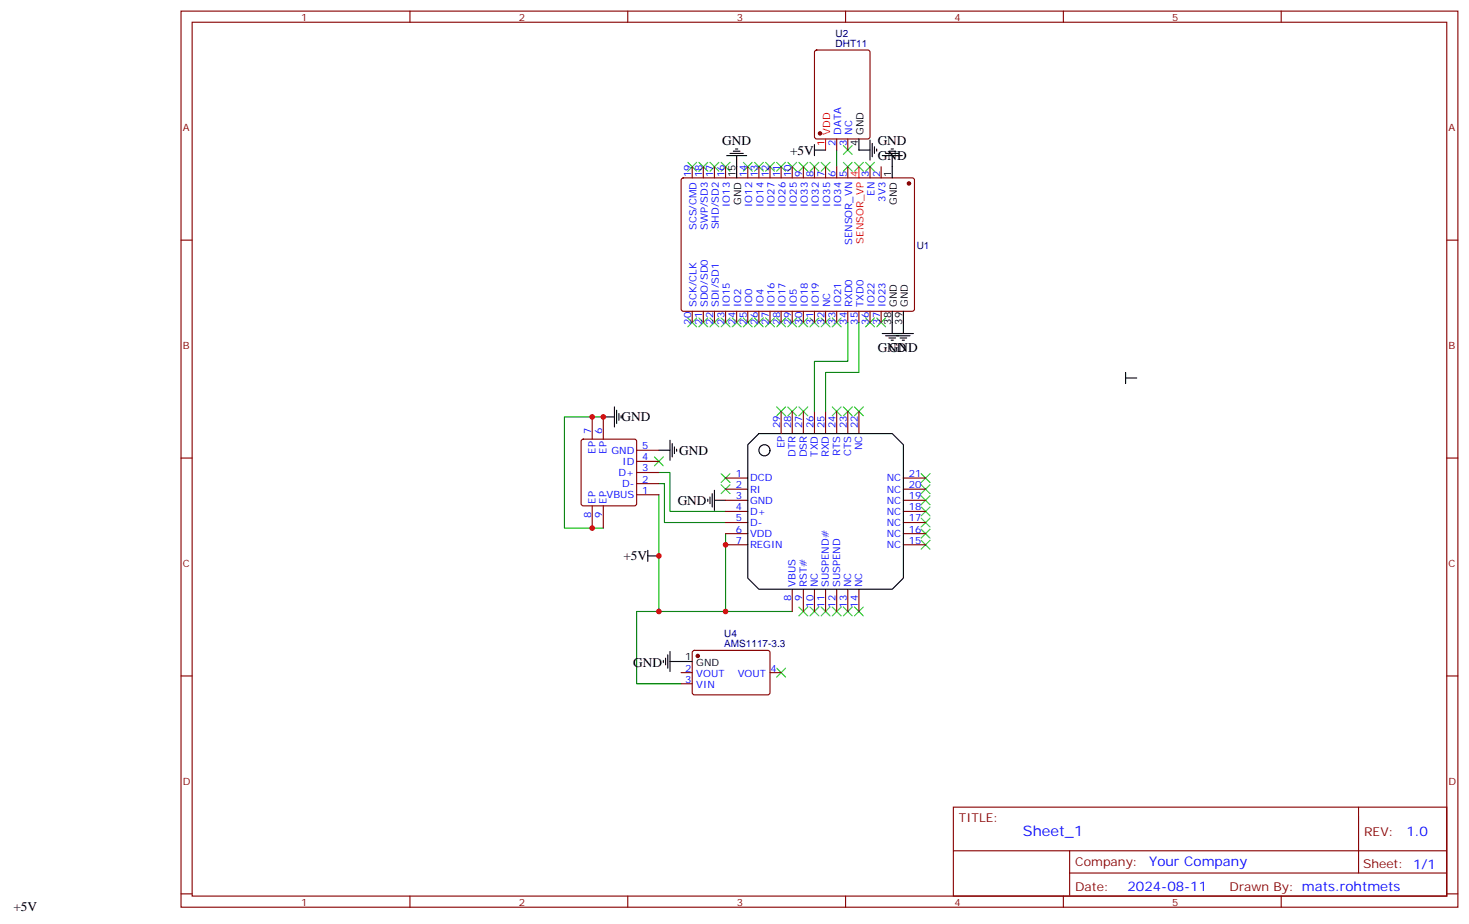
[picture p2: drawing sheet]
<svg xmlns="http://www.w3.org/2000/svg" width="466mm" height="293mm" viewBox="0 0 466 293" stroke-linecap="round" stroke-linejoin="round" font-family="sans-serif">
<g fill="none" stroke="#3c3" stroke-width=".35">
<path d="M218.3 51.5l2.9 2.8M221.2 51.5l-2.9 2.8M221.9 51.5l2.8 2.8M224.7 51.5l-2.8 2.8M225.4 51.5l2.8 2.8M228.2 51.5l-2.8 2.8M228.9 51.5l2.8 2.8M231.7 51.5l-2.8 2.8M236 51.5l2.8 2.8M238.8 51.5l-2.8 2.8M239.5 51.5l2.8 2.8M242.3 51.5l-2.8 2.8"/>
<path d="M243 51.5l2.9 2.8M245.9 51.5l-2.9 2.8M246.6 51.5l2.8 2.8M249.4 51.5l-2.8 2.8M250.1 51.5l2.8 2.8M252.9 51.5l-2.8 2.8M253.6 51.5l2.8 2.8M256.4 51.5l-2.8 2.8M257.1 51.5l2.9 2.8M260 51.5l-2.9 2.8M260.7 51.5l2.8 2.8M263.5 51.5l-2.8 2.8"/>
<path d="M267.7 46.2l2.8 2.8M267.7 51.5l2.8 2.8M270.5 46.2l-2.8 2.8M270.5 51.5l-2.8 2.8M271.3 51.5l2.8 2.8M274.1 51.5l-2.8 2.8M274.8 51.5l2.8 2.8M277.6 51.5l-2.8 2.8M218.3 100.9l2.9 2.8M221.2 100.9l-2.9 2.8M221.9 100.9l2.8 2.8M224.7 100.9l-2.8 2.8"/>
<path d="M225.4 100.9l2.8 2.8M228.2 100.9l-2.8 2.8M228.9 100.9l2.8 2.8M231.7 100.9l-2.8 2.8M232.4 100.9l2.9 2.8M235.3 100.9l-2.9 2.8M236 100.9l2.8 2.8M238.8 100.9l-2.8 2.8M239.5 100.9l2.8 2.8M242.3 100.9l-2.8 2.8M243 100.9l2.9 2.8M245.9 100.9l-2.9 2.8"/>
<path d="M246.6 100.9l2.8 2.8M249.4 100.9l-2.8 2.8M250.1 100.9l2.8 2.8M252.9 100.9l-2.8 2.8M253.6 100.9l2.8 2.8M256.4 100.9l-2.8 2.8M257.1 100.9l2.9 2.8M260 100.9l-2.9 2.8M260.7 100.9l2.8 2.8M263.5 100.9l-2.8 2.8M264.2 100.9l2.8 2.8M267 100.9l-2.8 2.8"/>
<path d="M274.8 100.9l2.8 2.8M277.6 100.9l-2.8 2.8M278.3 100.9l2.8 2.8M281.1 100.9l-2.8 2.8M246.6 129.1l2.8 2.8M249.4 129.1l-2.8 2.8M250.1 129.1l2.8 2.8M252.9 129.1l-2.8 2.8M253.6 129.1l2.8 2.8M256.4 129.1l-2.8 2.8M264.2 129.1l2.8 2.8M267 129.1l-2.8 2.8"/>
<path d="M267.7 129.1l2.8 2.8M270.5 129.1l-2.8 2.8M271.3 129.1l2.8 2.8M274.1 129.1l-2.8 2.8M207.8 145l2.8 2.8M210.6 145l-2.8 2.8M228.9 150.3l2.8 2.8M228.9 153.8l2.8 2.8M231.7 150.3l-2.8 2.8M231.7 153.8l-2.8 2.8M292.4 150.3l2.8 2.8M292.4 157.3l2.8 2.9"/>
<path d="M292.4 153.8l2.8 2.8M295.2 153.8l-2.8 2.8M295.2 157.3l-2.8 2.9M295.2 150.3l-2.8 2.8M292.4 171.4l2.8 2.9M292.4 167.9l2.8 2.8M292.4 164.4l2.8 2.8M292.4 160.9l2.8 2.8M295.2 160.9l-2.8 2.8M295.2 164.4l-2.8 2.8M295.2 171.4l-2.8 2.9M295.2 167.9l-2.8 2.8"/>
<path d="M253.6 192.6l2.8 2.8M256.4 192.6l-2.8 2.8M257.1 192.6l2.9 2.8M260 192.6l-2.9 2.8M260.7 192.6l2.8 2.8M263.5 192.6l-2.8 2.8M264.2 192.6l2.8 2.8M267 192.6l-2.8 2.8M267.7 192.6l2.8 2.8M270.5 192.6l-2.8 2.8M271.3 192.6l2.8 2.8M274.1 192.6l-2.8 2.8"/>
<path d="M246.6 212l2.8 2.8M249.4 212l-2.8 2.8"/>
</g>
<g fill="none" stroke="#000" stroke-width=".35">
<path d="M230.7 49.4h6.3M231.7 48.7h4.3M232.8 48h2.1M233.5 47.3h.7M233.9 49.4v7M258.6 47.6h3.5M258.6 45.9v3.5M272.7 44.1v3.5h3.5M276.2 44.4v6.4M276.9 45.5v4.2M277.6 46.6v2.1M278.3 47.3v.7"/>
<path d="M280.1 49.4h6.3M281.1 48.7h4.3M282.2 48h2.1M282.9 47.3h.7M283.2 49.4v7M283.2 98.8v7M286.8 98.8v7M280.1 105.8h9.8M281.1 106.5h7.8M282.2 107.2h2.1M282.9 107.9h.7M285.7 107.2h2.1"/>
<path d="M286.4 107.9h.7M357.3 119.9h3.6M357.3 118.2v3.5M191.5 132.3h3.6M195.1 129.1v6.4M195.8 130.2v4.2M196.5 131.2v2.1M197.2 131.9v.7M212.7 139.7v6.3M240.9 137.6h42.3l3.6 3.5v42.3l-3.6 3.6h-42.3l-3.5-3.6v-42.3zM209.2 142.9h3.5M213.4 140.8v4.2"/>
<path d="M214.1 141.8v2.1M214.8 142.5v.7M224.7 158.4v.7M225.4 157.7v2.1M226.1 156.6v4.3M226.8 158.7h3.5M226.8 155.6v6.3M205.6 176.4h3.6M205.6 174.6v3.6M210.6 209.5v.8M211.3 208.8v2.2M212 207.8v4.2"/>
<path d="M212.7 206.7v6.4M212.7 209.9h7"/>
<circle cx="242.7" cy="142.9" r="1.76"/>
</g>
<path d="M265.6 47.6v5.3M269.1 102.3v12.4h-10.5v15.8M272.7 102.3v15.9h-10.6v12.3M191.5 132.3h-12.3v35.3h12.3M209.2 157v37h42.3M209.2 153.5h1.7v12.3h19.4M209.2 149.9h3.5v12.4h17.6M230.3 169.3v24.7M209.2 194h-7.1v23h14.1" fill="none" stroke="#008700" stroke-width=".35"/>
<g fill="none" stroke="#870000" stroke-width=".35">
<path d="M57.5 3.5h405.3v284.4h-405.3zM61 7.1h398.3v277.2h-398.3zM130.1 3.5v3.6M199.3 3.5v3.6M258.8 16.1l.5-.2h16.2l.6 .4 .1 27.1-.5 .6-16.4 .1-.7-.5v-27zM268.4 3.5v3.6M337.6 3.5v3.6M406.7 3.5v3.6M216.5 56.7l.4-.3 73 .1 .4 .6-.1 41.2-.6 .5-73-.1-.4-.6v-41zM219.7 52.9v3.5M223.3 52.9v3.5M226.8 52.9v3.5"/>
<path d="M230.3 52.9v3.5M237.4 52.9v3.5M240.9 52.9v3.5M244.4 52.9v3.5M248 52.9v3.5M251.5 52.9v3.5M255 52.9v3.5M258.6 52.9v3.5M262.1 52.9v3.5M265.6 44.1v3.5M265.6 52.9v3.5M269.1 44.1v3.5"/>
<path d="M269.1 52.9v3.5M276.2 52.9v3.5M279.7 52.9v3.5M57.5 76.2h3.5M459.3 76.2h3.5M219.7 98.8v3.5M223.3 98.8v3.5M226.8 98.8v3.5M230.3 98.8v3.5M233.9 98.8v3.5M237.4 98.8v3.5M240.9 98.8v3.5"/>
<path d="M244.4 98.8v3.5M248 98.8v3.5M251.5 98.8v3.5M255 98.8v3.5M258.6 98.8v3.5M262.1 98.8v3.5M265.6 98.8v3.5M269.1 98.8v3.5M272.7 98.8v3.5M276.2 98.8v3.5M279.7 98.8v3.5M184.7 139.6l.5-.3h16.2l.5 .3 .2 .5v19.7l-.2 .5-.5 .2h-16.2l-.5-.2-.2-.5v-19.7z"/>
<path d="M188 132.3v7M191.5 132.3v7M248 130.5v7.1M251.5 130.5v7.1M255 130.5v7.1M258.6 130.5v7.1M262.1 130.5v7.1M265.6 130.5v7.1M269.1 130.5v7.1M272.7 130.5v7.1M57.5 145.3h3.5M202.1 142.9h7.1"/>
<path d="M202.1 146.4h7.1M202.1 149.9h7.1M202.1 153.5h7.1M202.1 157h7.1M230.3 151.7h7.1M230.3 155.2h7.1M230.3 158.7h7.1M286.8 151.7h7M286.8 155.2h7M286.8 158.7h7M459.3 145.3h3.5M188 160.5v7.1"/>
<path d="M191.5 160.5v7.1M230.3 162.3h7.1M230.3 165.8h7.1M230.3 169.3h7.1M230.3 172.9h7.1M286.8 162.3h7M286.8 165.8h7M286.8 169.3h7M286.8 172.9h7M251.5 187v7M255 187v7M258.6 187v7"/>
<path d="M262.1 187v7M265.6 187v7M269.1 187v7M272.7 187v7M57.5 214.5h3.5M216.2 213.4h3.5M216.2 217h3.5M220 206.6l.5-.2h23.5l.4 .7v13l-.7 .4-23.5-.1-.5-.6v-12.7zM244.4 213.4h3.6M459.3 214.5h3.5M302.6 256.1h156.7v28.2h-156.7zM431.3 256.1v20.9"/>
<path d="M302.7 270h156.5M339.6 277h119.6M339.6 270v14.1M57.5 283.6h3.5M130.1 284.3v3.6M199.3 284.3v3.6M268.4 284.3v3.6M337.6 284.3v3.6M406.7 284.3v3.6M459.3 283.6h3.5"/>
</g>
<g fill="#870000" stroke="#870000" stroke-width=".35">
<circle cx="260.3" cy="42.3" r=".53"/>
<circle cx="221.5" cy="208.1" r=".53"/>
<circle cx="288.5" cy="58.2" r=".53"/>
</g>
<path d="M262.1 44.1v3.5M272.7 52.9v3.5" fill="none" stroke="#f00" stroke-width=".35"/>
<g fill="#c00">
<circle cx="209.2" cy="176.4" r=".88"/>
<circle cx="188" cy="132.3" r=".88"/>
<circle cx="188" cy="167.6" r=".88"/>
<circle cx="191.5" cy="132.3" r=".88"/>
<circle cx="230.3" cy="194" r=".88"/>
<circle cx="230.3" cy="172.9" r=".88"/>
<circle cx="209.2" cy="194" r=".88"/>
</g>
<text font-size="4.6" fill="#00f" x="324.7" y="265.1">Sheet_1</text>
<g font-size="4.2">
<text x="229.2" y="46.1">GND</text>
<text x="278.6" y="46.1">GND</text>
<text x="250.8" y="49.1">+5V</text>
<text x="278.7" y="50.8">GND</text>
<text x="278.6" y="111.8">GND</text>
<text x="282.2" y="111.8">GND</text>
<text x="197.3" y="133.7">GND</text>
<text x="215.6" y="144.5">GND</text>
<text x="215.1" y="160.4">GND</text>
<text x="197.9" y="177.8">+5V</text>
<text x="201" y="211.5">GND</text>
<text x="4.3" y="288.9">+5V</text>
</g>
<g font-size="4.2" fill="#00f">
<text x="446.4" y="265.4">1.0</text>
<text x="364.8" y="274.9">Your Company</text>
<text x="357.9" y="282.7">2024-08-11</text>
</g>
<g font-size="3.9" fill="#800">
<text x="304.4" y="260.7">TITLE:</text>
<text x="433" y="265.4">REV:</text>
<text x="341.3" y="274.9">Company:</text>
<text x="432.7" y="275.5">Sheet: 1/1</text>
<text x="341.3" y="282.6">Date:</text>
<text x="390.4" y="282.7">Drawn By: mats.rohtmets</text>
</g>
<g font-size="3.2" fill="#800">
<text x="95.6" y="6.5">1</text>
<text x="164.7" y="6.5">2</text>
<text x="233.9" y="6.5">3</text>
<text x="303" y="6.5">4</text>
<text x="372.1" y="6.5">5</text>
<text x="58" y="41.6">A</text>
<text x="459.8" y="41.6">A</text>
<text x="58" y="110.8">B</text>
<text x="459.8" y="110.8">B</text>
<text x="58" y="179.9">C</text>
<text x="459.8" y="179.9">C</text>
<text x="58" y="249.1">D</text>
<text x="459.8" y="249.1">D</text>
<text x="95.6" y="287.3">1</text>
<text x="164.7" y="287.3">2</text>
<text x="233.9" y="287.3">3</text>
<text x="303" y="287.3">4</text>
<text x="372.1" y="287.3">5</text>
</g>
<g font-size="3.2" fill="#000080">
<text x="265.3" y="11.6">U2</text>
<text x="265.3" y="14.8">DHT11</text>
<text x="291" y="78.9">U1</text>
<text x="229.9" y="202.2">U4</text>
<text x="229.9" y="205.3">AMS1117-3.3</text>
</g>
<g font-size="3.2" fill="#f00">
<text x="261.7" y="46.3" transform="rotate(-90 261.7 46.3)">1</text>
<text x="263.5" y="42.8" transform="rotate(-90 263.5 42.8)">VDD</text>
<text x="272.3" y="56.3" transform="rotate(-90 272.3 56.3)">4</text>
<text x="274.1" y="77.3" transform="rotate(-90 274.1 77.3)">SENSOR_VP</text>
</g>
<g font-size="3.2" fill="#00f">
<text x="265.3" y="46.3" transform="rotate(-90 265.3 46.3)">2</text>
<text x="267" y="42.8" transform="rotate(-90 267 42.8)">DATA</text>
<text x="268.8" y="46.3" transform="rotate(-90 268.8 46.3)">3</text>
<text x="270.5" y="42.8" transform="rotate(-90 270.5 42.8)">NC</text>
<text x="219.4" y="56.3" transform="rotate(-90 219.4 56.3)">19</text>
<text x="222.9" y="56.3" transform="rotate(-90 222.9 56.3)">18</text>
<text x="226.4" y="56.3" transform="rotate(-90 226.4 56.3)">17</text>
<text x="230" y="56.3" transform="rotate(-90 230 56.3)">16</text>
<text x="237" y="56.3" transform="rotate(-90 237 56.3)">14</text>
<text x="240.6" y="56.3" transform="rotate(-90 240.6 56.3)">13</text>
<text x="244.1" y="56.3" transform="rotate(-90 244.1 56.3)">12</text>
<text x="247.6" y="56.3" transform="rotate(-90 247.6 56.3)">11</text>
<text x="251.1" y="56.3" transform="rotate(-90 251.1 56.3)">10</text>
<text x="254.7" y="56.3" transform="rotate(-90 254.7 56.3)">9</text>
<text x="258.2" y="56.3" transform="rotate(-90 258.2 56.3)">8</text>
<text x="261.7" y="56.3" transform="rotate(-90 261.7 56.3)">7</text>
<text x="265.3" y="56.3" transform="rotate(-90 265.3 56.3)">6</text>
<text x="268.8" y="56.3" transform="rotate(-90 268.8 56.3)">5</text>
<text x="275.8" y="56.3" transform="rotate(-90 275.8 56.3)">3</text>
<text x="279.4" y="56.3" transform="rotate(-90 279.4 56.3)">2</text>
<text x="231.7" y="65.6" transform="rotate(-90 231.7 65.6)">IO13</text>
<text x="238.8" y="65.6" transform="rotate(-90 238.8 65.6)">IO12</text>
<text x="242.3" y="65.6" transform="rotate(-90 242.3 65.6)">IO14</text>
<text x="245.9" y="65.6" transform="rotate(-90 245.9 65.6)">IO27</text>
<text x="249.4" y="65.6" transform="rotate(-90 249.4 65.6)">IO26</text>
<text x="252.9" y="65.6" transform="rotate(-90 252.9 65.6)">IO25</text>
<text x="256.4" y="65.6" transform="rotate(-90 256.4 65.6)">IO33</text>
<text x="260" y="65.6" transform="rotate(-90 260 65.6)">IO32</text>
<text x="263.5" y="65.6" transform="rotate(-90 263.5 65.6)">IO35</text>
<text x="267" y="65.6" transform="rotate(-90 267 65.6)">IO34</text>
<text x="277.6" y="62.1" transform="rotate(-90 277.6 62.1)">EN</text>
<text x="281.1" y="64" transform="rotate(-90 281.1 64)">3V3</text>
<text x="221.2" y="73.1" transform="rotate(-90 221.2 73.1)">SCS/CMD</text>
<text x="224.7" y="73" transform="rotate(-90 224.7 73)">SWP/SD3</text>
<text x="228.2" y="72.8" transform="rotate(-90 228.2 72.8)">SHD/SD2</text>
<text x="270.5" y="77.7" transform="rotate(-90 270.5 77.7)">SENSOR_VN</text>
<text x="221.2" y="97.5" transform="rotate(-90 221.2 97.5)">SCK/CLK</text>
<text x="224.7" y="97.5" transform="rotate(-90 224.7 97.5)">SDO/SD0</text>
<text x="228.2" y="97.5" transform="rotate(-90 228.2 97.5)">SDI/SD1</text>
<text x="231.7" y="97.5" transform="rotate(-90 231.7 97.5)">IO15</text>
<text x="235.3" y="97.5" transform="rotate(-90 235.3 97.5)">IO2</text>
<text x="238.8" y="97.5" transform="rotate(-90 238.8 97.5)">IO0</text>
<text x="242.3" y="97.5" transform="rotate(-90 242.3 97.5)">IO4</text>
<text x="245.9" y="97.5" transform="rotate(-90 245.9 97.5)">IO16</text>
<text x="249.4" y="97.5" transform="rotate(-90 249.4 97.5)">IO17</text>
<text x="252.9" y="97.5" transform="rotate(-90 252.9 97.5)">IO5</text>
<text x="256.4" y="97.5" transform="rotate(-90 256.4 97.5)">IO18</text>
<text x="260" y="97.5" transform="rotate(-90 260 97.5)">IO19</text>
<text x="263.5" y="97.5" transform="rotate(-90 263.5 97.5)">NC</text>
<text x="267" y="97.5" transform="rotate(-90 267 97.5)">IO21</text>
<text x="270.5" y="97.5" transform="rotate(-90 270.5 97.5)">RXD0</text>
<text x="274.1" y="97.5" transform="rotate(-90 274.1 97.5)">TXD0</text>
<text x="277.6" y="97.5" transform="rotate(-90 277.6 97.5)">IO22</text>
<text x="281.1" y="97.5" transform="rotate(-90 281.1 97.5)">IO23</text>
<text x="219.4" y="103" transform="rotate(-90 219.4 103)">20</text>
<text x="222.9" y="103" transform="rotate(-90 222.9 103)">21</text>
<text x="226.4" y="103" transform="rotate(-90 226.4 103)">22</text>
<text x="230" y="103" transform="rotate(-90 230 103)">23</text>
<text x="233.5" y="103" transform="rotate(-90 233.5 103)">24</text>
<text x="237" y="103" transform="rotate(-90 237 103)">25</text>
<text x="240.6" y="103" transform="rotate(-90 240.6 103)">26</text>
<text x="244.1" y="103" transform="rotate(-90 244.1 103)">27</text>
<text x="247.6" y="103" transform="rotate(-90 247.6 103)">28</text>
<text x="251.1" y="103" transform="rotate(-90 251.1 103)">29</text>
<text x="254.7" y="103" transform="rotate(-90 254.7 103)">30</text>
<text x="258.2" y="103" transform="rotate(-90 258.2 103)">31</text>
<text x="261.7" y="103" transform="rotate(-90 261.7 103)">32</text>
<text x="265.3" y="103" transform="rotate(-90 265.3 103)">33</text>
<text x="268.8" y="103" transform="rotate(-90 268.8 103)">34</text>
<text x="272.3" y="103" transform="rotate(-90 272.3 103)">35</text>
<text x="275.8" y="103" transform="rotate(-90 275.8 103)">36</text>
<text x="279.4" y="103" transform="rotate(-90 279.4 103)">37</text>
<text x="187.6" y="137.6" transform="rotate(-90 187.6 137.6)">7</text>
<text x="191.2" y="137.6" transform="rotate(-90 191.2 137.6)">6</text>
<text x="247.6" y="135.8" transform="rotate(-90 247.6 135.8)">29</text>
<text x="251.1" y="135.8" transform="rotate(-90 251.1 135.8)">28</text>
<text x="254.7" y="135.8" transform="rotate(-90 254.7 135.8)">27</text>
<text x="258.2" y="135.8" transform="rotate(-90 258.2 135.8)">26</text>
<text x="261.7" y="135.8" transform="rotate(-90 261.7 135.8)">25</text>
<text x="265.3" y="135.8" transform="rotate(-90 265.3 135.8)">24</text>
<text x="268.8" y="135.8" transform="rotate(-90 268.8 135.8)">23</text>
<text x="272.3" y="135.8" transform="rotate(-90 272.3 135.8)">22</text>
<text x="189.1" y="144" transform="rotate(-90 189.1 144)">EP</text>
<text x="192.6" y="144" transform="rotate(-90 192.6 144)">EP</text>
<text x="194.1" y="143.9">GND</text>
<text x="203.9" y="142.5">5</text>
<text x="249" y="142.2" transform="rotate(-90 249 142.2)">EP</text>
<text x="273.7" y="142.9" transform="rotate(-90 273.7 142.9)">NC</text>
<text x="197.6" y="147.5">ID</text>
<text x="203.9" y="146">4</text>
<text x="203.9" y="149.6">3</text>
<text x="252.6" y="144.9" transform="rotate(-90 252.6 144.9)">DTR</text>
<text x="256.1" y="145.1" transform="rotate(-90 256.1 145.1)">DSR</text>
<text x="259.6" y="144.9" transform="rotate(-90 259.6 144.9)">TXD</text>
<text x="263.1" y="145.1" transform="rotate(-90 263.1 145.1)">RXD</text>
<text x="266.7" y="144.6" transform="rotate(-90 266.7 144.6)">RTS</text>
<text x="270.2" y="144.6" transform="rotate(-90 270.2 144.6)">CTS</text>
<text x="196.4" y="151">D+</text>
<text x="197.5" y="154.5">D-</text>
<text x="203.9" y="153.1">2</text>
<text x="233.6" y="151.3">1</text>
<text x="233.6" y="154.9">2</text>
<text x="238.1" y="152.8">DCD</text>
<text x="281.5" y="152.8">NC</text>
<text x="288.5" y="154.9">20</text>
<text x="288.5" y="151.3">21</text>
<text x="189.1" y="159.8" transform="rotate(-90 189.1 159.8)">EP</text>
<text x="192.6" y="158">VBUS</text>
<text x="192.6" y="159.8" transform="rotate(-90 192.6 159.8)">EP</text>
<text x="203.9" y="156.6">1</text>
<text x="233.6" y="158.4">3</text>
<text x="233.6" y="161.9">4</text>
<text x="238.1" y="156.3">RI</text>
<text x="238.1" y="159.8">GND</text>
<text x="281.5" y="159.8">NC</text>
<text x="281.5" y="156.3">NC</text>
<text x="288.5" y="161.9">18</text>
<text x="288.5" y="158.4">19</text>
<text x="187.6" y="164.3" transform="rotate(-90 187.6 164.3)">8</text>
<text x="191.2" y="164.3" transform="rotate(-90 191.2 164.3)">9</text>
<text x="233.6" y="165.5">5</text>
<text x="238.1" y="163.3">D+</text>
<text x="238.1" y="166.9">D-</text>
<text x="281.5" y="166.9">NC</text>
<text x="281.5" y="163.3">NC</text>
<text x="288.5" y="165.5">17</text>
<text x="233.6" y="169">6</text>
<text x="233.6" y="172.5">7</text>
<text x="238.1" y="170.4">VDD</text>
<text x="238.1" y="173.9">REGIN</text>
<text x="281.5" y="173.9">NC</text>
<text x="281.5" y="170.4">NC</text>
<text x="288.5" y="172.5">15</text>
<text x="288.5" y="169">16</text>
<text x="251.1" y="190.8" transform="rotate(-90 251.1 190.8)">8</text>
<text x="252.6" y="186.3" transform="rotate(-90 252.6 186.3)">VBUS</text>
<text x="254.7" y="190.8" transform="rotate(-90 254.7 190.8)">9</text>
<text x="256.1" y="186.3" transform="rotate(-90 256.1 186.3)">RST#</text>
<text x="259.6" y="186.3" transform="rotate(-90 259.6 186.3)">NC</text>
<text x="263.1" y="186.3" transform="rotate(-90 263.1 186.3)">SUSPEND#</text>
<text x="266.7" y="186.3" transform="rotate(-90 266.7 186.3)">SUSPEND</text>
<text x="270.2" y="186.3" transform="rotate(-90 270.2 186.3)">NC</text>
<text x="273.7" y="186.3" transform="rotate(-90 273.7 186.3)">NC</text>
<text x="258.2" y="192.8" transform="rotate(-90 258.2 192.8)">10</text>
<text x="261.7" y="192.8" transform="rotate(-90 261.7 192.8)">11</text>
<text x="265.3" y="192.8" transform="rotate(-90 265.3 192.8)">12</text>
<text x="268.8" y="192.8" transform="rotate(-90 268.8 192.8)">13</text>
<text x="272.3" y="192.8" transform="rotate(-90 272.3 192.8)">14</text>
<text x="217.6" y="213.1">2</text>
<text x="221.1" y="214.8">VOUT</text>
<text x="234.2" y="214.8">VOUT</text>
<text x="244.6" y="213.1">4</text>
<text x="217.6" y="216.6">3</text>
<text x="221.1" y="218.4">VIN</text>
</g>
<g font-size="3.2">
<text x="272.3" y="46.3" transform="rotate(-90 272.3 46.3)">4</text>
<text x="274.1" y="42.8" transform="rotate(-90 274.1 42.8)">GND</text>
<text x="233.5" y="56.3" transform="rotate(-90 233.5 56.3)">15</text>
<text x="282.9" y="56.3" transform="rotate(-90 282.9 56.3)">1</text>
<text x="235.3" y="65" transform="rotate(-90 235.3 65)">GND</text>
<text x="284.7" y="65" transform="rotate(-90 284.7 65)">GND</text>
<text x="284.7" y="97.5" transform="rotate(-90 284.7 97.5)">GND</text>
<text x="288.2" y="97.5" transform="rotate(-90 288.2 97.5)">GND</text>
<text x="282.9" y="103" transform="rotate(-90 282.9 103)">38</text>
<text x="286.4" y="103" transform="rotate(-90 286.4 103)">39</text>
<text x="217.6" y="209.5">1</text>
<text x="221.1" y="211.3">GND</text>
</g>
</svg>
